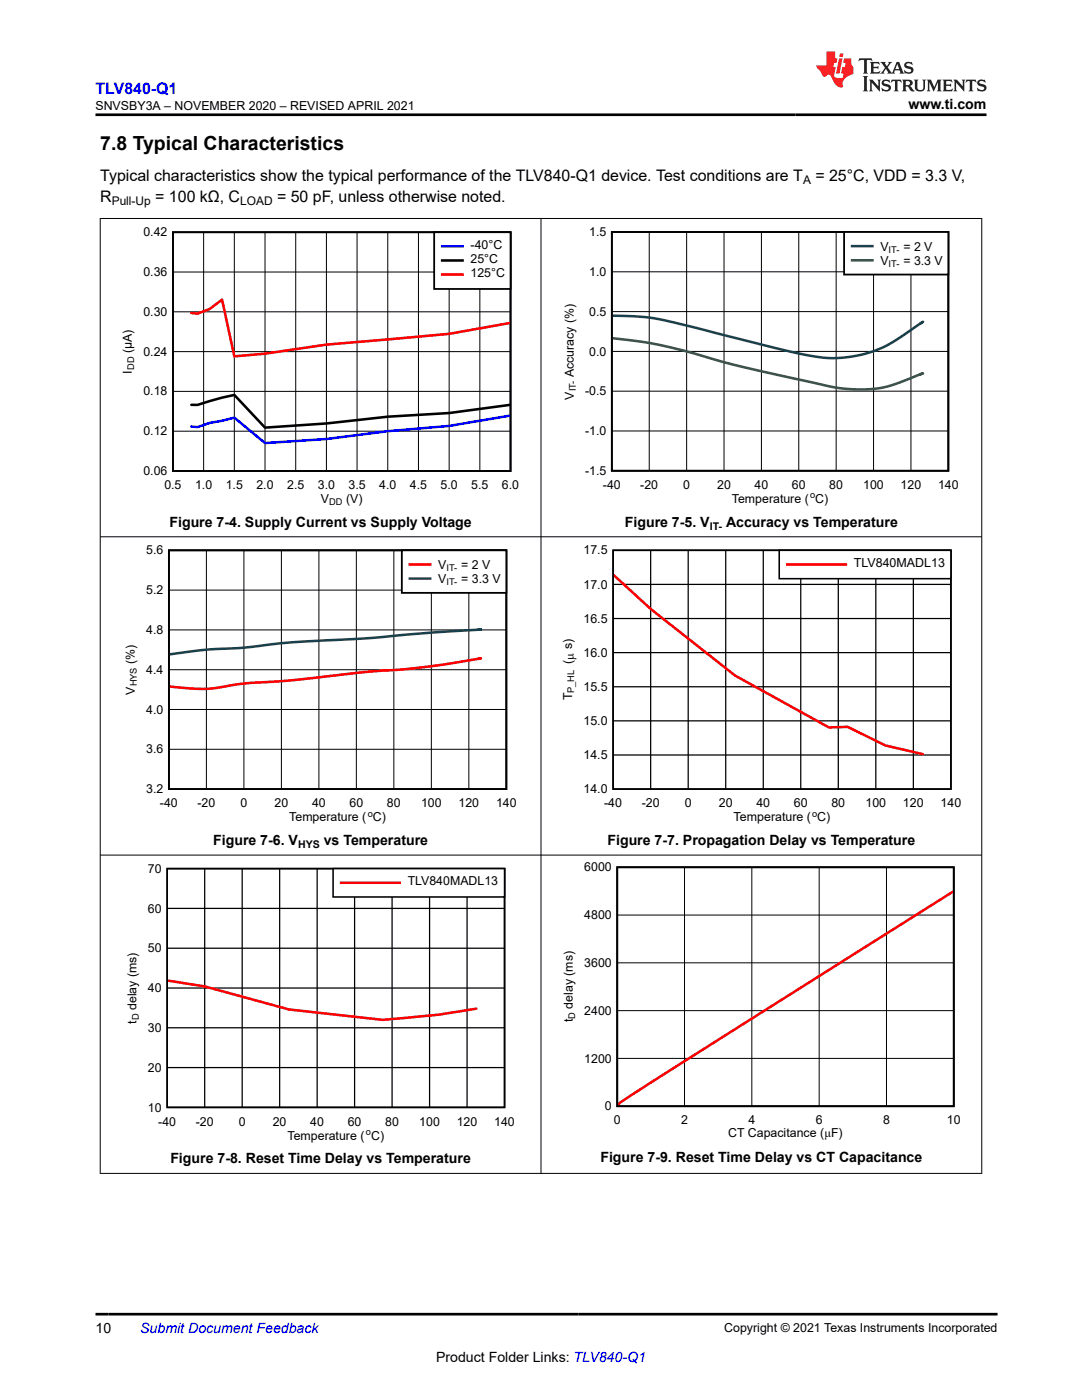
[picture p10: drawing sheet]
<svg xmlns="http://www.w3.org/2000/svg" width="216mm" height="279mm" viewBox="0 0 216 279" stroke-linecap="round" stroke-linejoin="round" font-family="sans-serif">
<path d="M34.5 46.3h67.4v47.7h-67.4z" fill="none" stroke="#000" stroke-width=".36"/>
<g fill="none" stroke="#000" stroke-width=".2">
<path d="M34.5 54.3h67.4M40.6 46.3v47.7M46.8 46.3v47.7M52.9 46.3v47.7M59 46.3v47.7M65.1 46.3v47.7M71.2 46.3v47.7M77.4 46.3v47.7M83.5 46.3v47.7M89.6 46.3v47.7M95.7 46.3v47.7M34.5 78.1h67.4"/>
<path d="M34.5 70.2h67.4M34.5 62.2h67.4M34.5 86.1h67.4"/>
</g>
<path d="M101.7 83l-12.1 2-12.2 1.1-12.3 1.5-12.2 .8-6.1-5-4.9 1-2.5 .8-1.2-.1" fill="none" stroke="#00f" stroke-width=".51"/>
<path d="M38.2 80.8h1.2l4.9-1.4 2.5-.6 6.1 6.5 12.2-.8 12.3-1.3 12.2-.8 12.1-1.6" fill="none" stroke="#000" stroke-width=".51"/>
<path d="M38.2 62.5l1.2 .1 2.5-1 2.4-1.8 2.5 11.3 6.1-.5 12.2-1.8 24.5-2.2 12.1-2.1" fill="none" stroke="#f00" stroke-width=".51"/>
<path d="M86.6 46.3h15.3v11.4h-15.3z" fill-rule="evenodd" fill="#fff"/>
<path d="M86.6 46.3h15.3v11.4h-15.3zM122.1 46.3h67.1v47.7h-67.1z" fill="none" stroke="#000" stroke-width=".36"/>
<path d="M88.2 49.2h4.1" fill="none" stroke="#00f" stroke-width=".51"/>
<path d="M88.2 52h4.1" fill="none" stroke="#000" stroke-width=".51"/>
<path d="M88.2 54.8h4.1" fill="none" stroke="#f00" stroke-width=".51"/>
<g fill="none" stroke="#000" stroke-width=".2">
<path d="M122.1 54.2h67.1M129.5 46.3v47.7M137 46.3v47.7M144.5 46.3v47.7M151.9 46.3v47.7M159.4 46.3v47.7M166.8 46.3v47.7M174.3 46.3v47.7M181.8 46.3v47.7M122.1 78.1h67.1M122.1 70.1h67.1M122.1 62.2h67.1"/>
<path d="M122.1 86h67.1"/>
</g>
<path d="M122.3 63a49.6 49.6 0 0 1 15.5 2.2l14.5 3.6a76.1 76.1 0 0 0 13.1 2.7 24.2 24.2 0 0 0 15.8-5.2l3-2.1-.6 .4" fill="none" stroke="#105465" stroke-width=".51"/>
<path d="M122.3 67.5a93.5 93.5 0 0 1 21.8 4.7l17.2 3.9a35.5 35.5 0 0 0 13.4 1.5 39.5 39.5 0 0 0 9.2-3l.3-.1-.6 .2" fill="none" stroke="#286b49" stroke-width=".51"/>
<path d="M168.4 46.3h20.8v8.5h-20.8z" fill-rule="evenodd" fill="#fff"/>
<path d="M168.4 46.3h20.8v8.5h-20.8zM33.7 109.8h67.3v47.7h-67.3z" fill="none" stroke="#000" stroke-width=".36"/>
<path d="M170 49.1h4.1M95.4 125.7l.6-.1-14.8 1a238 238 0 0 1-20.4 1.4l-4 .3a126.9 126.9 0 0 1-15.6 1.4l-7.3 .9" fill="none" stroke="#105465" stroke-width=".51"/>
<path d="M170 51.9h4.1" fill="none" stroke="#286b49" stroke-width=".51"/>
<g fill="none" stroke="#000" stroke-width=".2">
<path d="M33.7 117.8h67.3M41.2 109.8v47.7M48.7 109.8v47.7M56.1 109.8v47.7M63.6 109.8v47.7M71.1 109.8v47.7M78.6 109.8v47.7M86.1 109.8v47.7M93.6 109.8v47.7M33.7 133.7h67.3M33.7 125.7h67.3M33.7 149.5h67.3"/>
<path d="M33.7 141.6h67.3"/>
</g>
<path d="M95.4 131.5l.6-.1-8.1 1.3-7.4 .9a211.6 211.6 0 0 0-19.7 1.9l-5 .5a77.9 77.9 0 0 0-13.9 1.4h-3.2l-4.8-.4" fill="none" stroke="#f00" stroke-width=".51"/>
<path d="M80.2 109.8h20.8v8.5h-20.8z" fill-rule="evenodd" fill="#fff"/>
<path d="M80.2 109.8h20.8v8.5h-20.8z" fill="none" stroke="#000" stroke-width=".36"/>
<path d="M81.8 112.6h4M122.5 114.8l7.3 6.7 16.9 13.3 18.7 10.4 3.7-.1 7.5 3.7 7.5 1.7" fill="none" stroke="#f00" stroke-width=".51"/>
<path d="M81.8 115.5h4" fill="none" stroke="#105465" stroke-width=".51"/>
<path d="M122.3 109.8h67.4v47.7h-67.4z" fill="none" stroke="#000" stroke-width=".31"/>
<g fill="none" stroke="#000" stroke-width=".25">
<path d="M122.3 116.6h67.4M129.8 109.8v47.7M137.3 109.8v47.7M144.8 109.8v47.7M152.3 109.8v47.7M159.8 109.8v47.7M167.3 109.8v47.7M174.8 109.8v47.7M182.3 109.8v47.7M122.3 137.1h67.4M122.3 130.2h67.4M122.3 123.4h67.4"/>
<path d="M122.3 150.7h67.4M122.3 143.9h67.4"/>
</g>
<path d="M155.5 109.8h34.2v5.7h-34.2z" fill-rule="evenodd" fill="#fff"/>
<path d="M155.5 109.8h34.2v5.7h-34.2zM33.4 173.4h67.3v47.6h-67.3z" fill="none" stroke="#000" stroke-width=".31"/>
<path d="M157.1 112.6h11.7M33.5 195.7l7.3 1.2 16.9 4.6 18.7 2 11.2-1 7.5-1.2" fill="none" stroke="#f00" stroke-width=".51"/>
<g fill="none" stroke="#000" stroke-width=".25">
<path d="M40.8 173.4v47.6M48.3 173.4v47.6M55.8 173.4v47.6M63.3 173.4v47.6M70.8 173.4v47.6M78.2 173.4v47.6M85.7 173.4v47.6M93.2 173.4v47.6M33.4 197.2h67.3M33.4 189.2h67.3M33.4 181.3h67.3M33.4 213.1h67.3"/>
<path d="M33.4 205.1h67.3"/>
</g>
<path d="M66.5 173.4h34.2v5.6h-34.2z" fill-rule="evenodd" fill="#fff"/>
<path d="M66.5 173.4h34.2v5.6h-34.2z" fill="none" stroke="#000" stroke-width=".31"/>
<path d="M68.1 176.2h11.6M190.1 178l-60.2 38-6.2 4.1-.4 .4" fill="none" stroke="#f00" stroke-width=".51"/>
<path d="M123.2 173.1h67.1v47.7h-67.1z" fill="none" stroke="#000" stroke-width=".36"/>
<g fill="none" stroke="#000" stroke-width=".2">
<path d="M19.9 43.6h176.1M20 43.5v190.7M107.9 43.5v190.7M195.9 43.5v190.7M19.9 107.1h176.1M19.9 170.7h176.1M136.6 173.1v47.7M150 173.1v47.7M163.5 173.1v47.7M176.9 173.1v47.7M123.2 192.2h67.1M123.2 182.6h67.1"/>
<path d="M123.2 211.2h67.1M123.2 201.7h67.1M19.9 234.2h176.1"/>
</g>
<path d="M171.5 11.6l-.2 .6 .5-.2h.6v.1v2.2l-.2 .4h1l-.2-.4v-2.2v-.1h.5l.6 .2-.2-.6zM173.6 12.4l.2 .3v1.6l-.2 .4h1.9l.1-.6a1.08 1.08 0 0 1-1.3 .2v-.7h.6l.4 .2v-.7l-.4 .2h-.6v-.5l.2-.2a1 1 0 0 1 1 .3l-.1-.5zM175.7 12.4l.9 1.1-1 1.2h.9l-.2-.2 .5-.8 .4 .8-.2 .2h1.6l-.2-.2 .2-.5h.9l.1 .5-.1 .2h.9l-.2-.4-.8-1.9h-.5l-.9 2.1-.9-1.1 .9-1h-.8l.2 .2-.4 .6-.4-.6 .2-.2zM179 12.8l.4 1h-.7zM180.7 12.5a.65 .65 0 0 0-.2 .7 .65 .65 0 0 0 .6 .5l.6 .1 .1 .3a.79 .79 0 0 1-.7 .4 .79 .79 0 0 1-.7-.5l.1 .7 .2-.1a.93 .93 0 0 0 1.1 0 .93 .93 0 0 0 .4-.9 1.46 1.46 0 0 0-1.2-.6l-.1-.3a1.09 1.09 0 0 1 1.2 .2l-.2-.6-.1 .1-.5-.2zM172.2 15.2l.2 .4v2.2l-.2 .4h1l-.2-.4v-2.2l.2-.4zM173.4 15.9l.2 .4v1.5l-.2 .4h.8l-.3-.4 .1-1.3 1.6 1.8v-2l.2-.4h-.7l.1 .2 .1 1.1-1.2-1.3zM176.2 16a.65 .65 0 0 0-.2 .8 .65 .65 0 0 0 .6 .4l.6 .2 .1 .2a.79 .79 0 0 1-.7 .4 .79 .79 0 0 1-.7-.5l.1 .7 .2-.1a.93 .93 0 0 0 1.1 .1 .93 .93 0 0 0 .4-1 1.46 1.46 0 0 0-1.2-.5l-.1-.4a1.09 1.09 0 0 1 1.2 .2l-.1-.6-.2 .1-.5-.1zM177.9 15.9l-.1 .6a.63 .63 0 0 1 .8-.3v1.6l-.3 .4h1l-.2-.4v-1.6a.66 .66 0 0 1 .8 .3l-.1-.6zM180 15.9l.2 .4v1.5l-.2 .4h1l-.2-.2-.1-.7h.5l.1 .2a.79 .79 0 0 0 1.2 .6l-1-.9a.61 .61 0 0 0 .6-.6 .61 .61 0 0 0-.5-.7zM180.8 16.2h.1a.47 .47 0 0 1 .5 .1 .47 .47 0 0 1 .1 .5l-.1 .1-.7 .1zM182.3 15.9l.2 .2a2.27 2.27 0 0 0 .4 2 1.04 1.04 0 0 0 1.7-.7v-1.3l.2-.2h-.8l.2 .4v1.1a.6 .6 0 0 1-.6 .6 .6 .6 0 0 1-.6-.6v-1.1l.3-.4zM184.9 15.9l.2 .4v1.5l-.2 .4h.8l-.3-.4v-1.4l.9 1.9 .9-1.9v1.4l-.3 .4h1l-.2-.4v-1.5l.2-.4h-.8l-.7 1.5-.6-1.5zM188.1 15.9l.2 .4v1.5l-.2 .4h1.9l.1-.6a1.09 1.09 0 0 1-1.3 .2v-.7h.6l.4 .2v-.6l-.4 .2h-.6v-.6l.2-.1a1.01 1.01 0 0 1 1 .3l-.1-.6zM190.2 15.9l.3 .4v1.5l-.3 .4h.8l-.2-.4v-1.3l1.6 1.8v-2l.2-.4h-.7l.2 .2v1.1l-1.2-1.3zM192.8 15.9l-.1 .6a.63 .63 0 0 1 .8-.3v1.6l-.3 .4h1l-.2-.4v-1.6a.66 .66 0 0 1 .8 .3l-.1-.6zM195.2 16a.65 .65 0 0 0-.2 .8 .65 .65 0 0 0 .6 .4l.6 .2 .2 .2a.79 .79 0 0 1-.7 .4 .79 .79 0 0 1-.7-.5l.1 .7 .2-.1a.93 .93 0 0 0 1 .1 .93 .93 0 0 0 .5-1 1.46 1.46 0 0 0-1.3-.5v-.4a1.09 1.09 0 0 1 1.2 .2l-.2-.6-.2 .1-.5-.1z" fill="#231f20"/>
<path d="M164.9 10.3v2.7h-2l.1 .4 .8 1a.95 .95 0 0 0 1 .9 .59 .59 0 0 1 .5-.4 .59 .59 0 0 1 .5 .3l.4 .8a1.59 1.59 0 0 0 2.1 1.4 1.61 1.61 0 0 1 1-2.3l1-.3-.1-1.5a1.59 1.59 0 0 1-.3-1.7h-1.5l-.2 .9h.6l-.2 .9h-.5l-.2 .9v.3l.4 .1-.1 .9h-.7a.73 .73 0 0 1-1-.7l.3-1.5h-.5l.1-.9h.5l.2-.9h-.5v-1.3zM167.4 11.6l-.6 3.1h.7l.6-3.1zM167.6 10.7l-.1 .6h.7l.1-.6z" fill="#ed1c24"/>
<path d="M19 22.9h177.8M19 262.3h180" fill="none" stroke="#000" stroke-width=".53"/>
<text font-size="3.9" x="20" y="29.9">7.8 Typical Characteristics</text>
<text font-size="3.2" fill="#00f" x="19" y="18.7">TLV840-Q1</text>
<g font-size="3.2">
<text x="20" y="40.3">R</text>
<text x="20" y="36.1">Typical characteristics show the typical performance of the TLV840-Q1 device. Test conditions are T</text>
<text x="31" y="40.3">= 100 kΩ, C</text>
<text x="55.3" y="40.3">= 50 pF, unless otherwise noted.</text>
<text x="162.7" y="36.1">= 25°C, VDD = 3.3 V,</text>
</g>
<g font-size="2.8">
<text x="181.3" y="21.8">www.ti.com</text>
<text x="33.8" y="105.1">Figure 7-4. Supply Current vs Supply Voltage</text>
<text x="124.7" y="105.1">Figure 7-5. V</text>
<text x="144.9" y="105.1">Accuracy vs Temperature</text>
<text x="42.5" y="168.7">Figure 7-6. V</text>
<text x="64.6" y="168.7">vs Temperature</text>
<text x="121.2" y="168.7">Figure 7-7. Propagation Delay vs Temperature</text>
<text x="34" y="232.2">Figure 7-8. Reset Time Delay vs Temperature</text>
<text x="119.8" y="231.8">Figure 7-9. Reset Time Delay vs CT Capacitance</text>
<text x="19" y="266.1">10</text>
<text x="87" y="271.7">Product Folder Links: TLV840-Q1</text>
</g>
<text font-size="2.8" fill="#00f" x="28" y="266.1">Submit Document Feedback</text>
<g font-size="2.5">
<text x="19.1" y="21.9">SNVSBY3A – NOVEMBER 2020 – REVISED APRIL 2021</text>
<text x="28.6" y="47.2">0.42</text>
<text x="117.6" y="47.1">1.5</text>
<text x="93.9" y="49.7">-40°C</text>
<text x="93.9" y="52.5">25°C</text>
<text x="175.7" y="50">V</text>
<text x="175.7" y="52.8">V</text>
<text x="180.3" y="50">= 2 V</text>
<text x="180.3" y="52.8">= 3.3 V</text>
<text x="28.6" y="55.1">0.36</text>
<text x="93.9" y="55.4">125°C</text>
<text x="117.6" y="55.1">1.0</text>
<text x="28.6" y="63.1">0.30</text>
<text x="117.6" y="63">0.5</text>
<text x="26.3" y="70.5" transform="rotate(-90 26.3 70.5)">(µA)</text>
<text x="28.6" y="71">0.24</text>
<text x="117.6" y="71">0.0</text>
<text x="26.3" y="74.5" transform="rotate(-90 26.3 74.5)">I</text>
<text x="114.5" y="75.3" transform="rotate(-90 114.5 75.3)">Accuracy (%)</text>
<text x="28.6" y="78.9">0.18</text>
<text x="114.5" y="79.8" transform="rotate(-90 114.5 79.8)">V</text>
<text x="116.8" y="78.9">-0.5</text>
<text x="28.6" y="86.9">0.12</text>
<text x="116.8" y="86.8">-1.0</text>
<text x="28.6" y="94.8">0.06</text>
<text x="116.8" y="94.8">-1.5</text>
<text x="32.8" y="97.6">0.5</text>
<text x="38.9" y="97.6">1.0</text>
<text x="45" y="97.6">1.5</text>
<text x="51.2" y="97.6">2.0</text>
<text x="57.3" y="97.6">2.5</text>
<text x="63.4" y="97.6">3.0</text>
<text x="64" y="100.5">V</text>
<text x="69" y="100.5">(V)</text>
<text x="69.5" y="97.6">3.5</text>
<text x="75.7" y="97.6">4.0</text>
<text x="81.8" y="97.6">4.5</text>
<text x="87.9" y="97.6">5.0</text>
<text x="94" y="97.6">5.5</text>
<text x="100.2" y="97.6">6.0</text>
<text x="120.3" y="97.6">-40</text>
<text x="127.8" y="97.6">-20</text>
<text x="136.3" y="97.6">0</text>
<text x="143.1" y="97.6">20</text>
<text x="146" y="100.4">Temperature ( C)</text>
<text x="150.6" y="97.6">40</text>
<text x="158" y="97.6">60</text>
<text x="165.5" y="97.6">80</text>
<text x="172.3" y="97.6">100</text>
<text x="179.7" y="97.6">120</text>
<text x="187.2" y="97.6">140</text>
<text x="29.2" y="110.6">5.6</text>
<text x="87.4" y="113.5">V</text>
<text x="92" y="113.5">= 2 V</text>
<text x="116.4" y="110.7">17.5</text>
<text x="170.4" y="113.2">TLV840MADL13</text>
<text x="29.2" y="118.6">5.2</text>
<text x="87.4" y="116.3">V</text>
<text x="92" y="116.3">= 3.3 V</text>
<text x="116.4" y="117.5">17.0</text>
<text x="116.4" y="124.3">16.5</text>
<text x="29.2" y="126.5">4.8</text>
<text x="116.4" y="131.1">16.0</text>
<text x="26.9" y="132.5" transform="rotate(-90 26.9 132.5)">(%)</text>
<text x="29.2" y="134.5">4.4</text>
<text x="114.2" y="132.4" transform="rotate(-90 114.2 132.4)">(μ s)</text>
<text x="116.4" y="137.9">15.5</text>
<text x="26.9" y="138.6" transform="rotate(-90 26.9 138.6)">V</text>
<text x="29.2" y="142.4">4.0</text>
<text x="114.2" y="139.8" transform="rotate(-90 114.2 139.8)">T</text>
<text x="116.4" y="144.7">15.0</text>
<text x="29.2" y="150.4">3.6</text>
<text x="116.4" y="151.5">14.5</text>
<text x="29.2" y="158.3">3.2</text>
<text x="31.9" y="161.1">-40</text>
<text x="39.4" y="161.1">-20</text>
<text x="48" y="161.1">0</text>
<text x="54.8" y="161.1">20</text>
<text x="62.3" y="161.1">40</text>
<text x="69.7" y="161.1">60</text>
<text x="77.2" y="161.1">80</text>
<text x="84" y="161.1">100</text>
<text x="91.5" y="161.1">120</text>
<text x="99" y="161.1">140</text>
<text x="116.4" y="158.3">14.0</text>
<text x="120.6" y="161.1">-40</text>
<text x="128" y="161.1">-20</text>
<text x="136.6" y="161.1">0</text>
<text x="143.4" y="161.1">20</text>
<text x="150.9" y="161.1">40</text>
<text x="158.4" y="161.1">60</text>
<text x="165.9" y="161.1">80</text>
<text x="172.7" y="161.1">100</text>
<text x="180.2" y="161.1">120</text>
<text x="187.7" y="161.1">140</text>
<text x="57.7" y="163.9">Temperature ( C)</text>
<text x="146.4" y="163.9">Temperature ( C)</text>
<text x="116.6" y="173.9">6000</text>
<text x="29.5" y="174.2">70</text>
<text x="81.3" y="176.7">TLV840MADL13</text>
<text x="29.5" y="182.1">60</text>
<text x="116.6" y="183.4">4800</text>
<text x="29.5" y="190.1">50</text>
<text x="116.6" y="193">3600</text>
<text x="27.2" y="201.6" transform="rotate(-90 27.2 201.6)">delay (ms)</text>
<text x="29.5" y="198">40</text>
<text x="114.3" y="201.3" transform="rotate(-90 114.3 201.3)">delay (ms)</text>
<text x="116.6" y="202.5">2400</text>
<text x="27.2" y="204.3" transform="rotate(-90 27.2 204.3)">t</text>
<text x="29.5" y="205.9">30</text>
<text x="114.3" y="204" transform="rotate(-90 114.3 204)">t</text>
<text x="29.5" y="213.9">20</text>
<text x="116.6" y="212">1200</text>
<text x="29.5" y="221.8">10</text>
<text x="120.7" y="221.6">0</text>
<text x="31.6" y="224.6">-40</text>
<text x="39.1" y="224.6">-20</text>
<text x="47.6" y="224.6">0</text>
<text x="54.4" y="224.6">20</text>
<text x="57.4" y="227.5">Temperature ( C)</text>
<text x="61.9" y="224.6">40</text>
<text x="69.4" y="224.6">60</text>
<text x="76.9" y="224.6">80</text>
<text x="83.7" y="224.6">100</text>
<text x="91.1" y="224.6">120</text>
<text x="98.6" y="224.6">140</text>
<text x="122.5" y="224.4">0</text>
<text x="135.9" y="224.4">2</text>
<text x="145.3" y="226.9">CT Capacitance ( F)</text>
<text x="149.3" y="224.4">4</text>
<text x="162.8" y="224.4">6</text>
<text x="164.5" y="227">μ</text>
<text x="176.2" y="224.4">8</text>
<text x="188.9" y="224.4">10</text>
<text x="144.5" y="265.8">Copyright © 2021 Texas Instruments Incorporated</text>
</g>
<g font-size="2.4">
<text x="22.3" y="40.9">Pull-Up</text>
<text x="47.9" y="40.9">LOAD</text>
<text x="160.2" y="36.7">A</text>
</g>
<g font-size="2.1">
<text x="141.6" y="105.7">IT-</text>
<text x="59.5" y="169.2">HYS</text>
</g>
<g font-size="1.9">
<text x="177.3" y="50.4">IT-</text>
<text x="177.3" y="53.2">IT-</text>
<text x="26.8" y="73.9" transform="rotate(-90 26.8 73.9)">DD</text>
<text x="114.9" y="78.1" transform="rotate(-90 114.9 78.1)">IT-</text>
<text x="65.7" y="100.9">DD</text>
<text x="161.6" y="99.4">o</text>
<text x="89.1" y="113.9">IT-</text>
<text x="89.1" y="116.8">IT-</text>
<text x="27.3" y="137" transform="rotate(-90 27.3 137)">HYS</text>
<text x="114.6" y="138.3" transform="rotate(-90 114.6 138.3)">P_HL</text>
<text x="73.4" y="163">o</text>
<text x="162" y="163">o</text>
<text x="27.7" y="203.6" transform="rotate(-90 27.7 203.6)">D</text>
<text x="114.7" y="203.4" transform="rotate(-90 114.7 203.4)">D</text>
<text x="73" y="226.5">o</text>
</g>
</svg>
